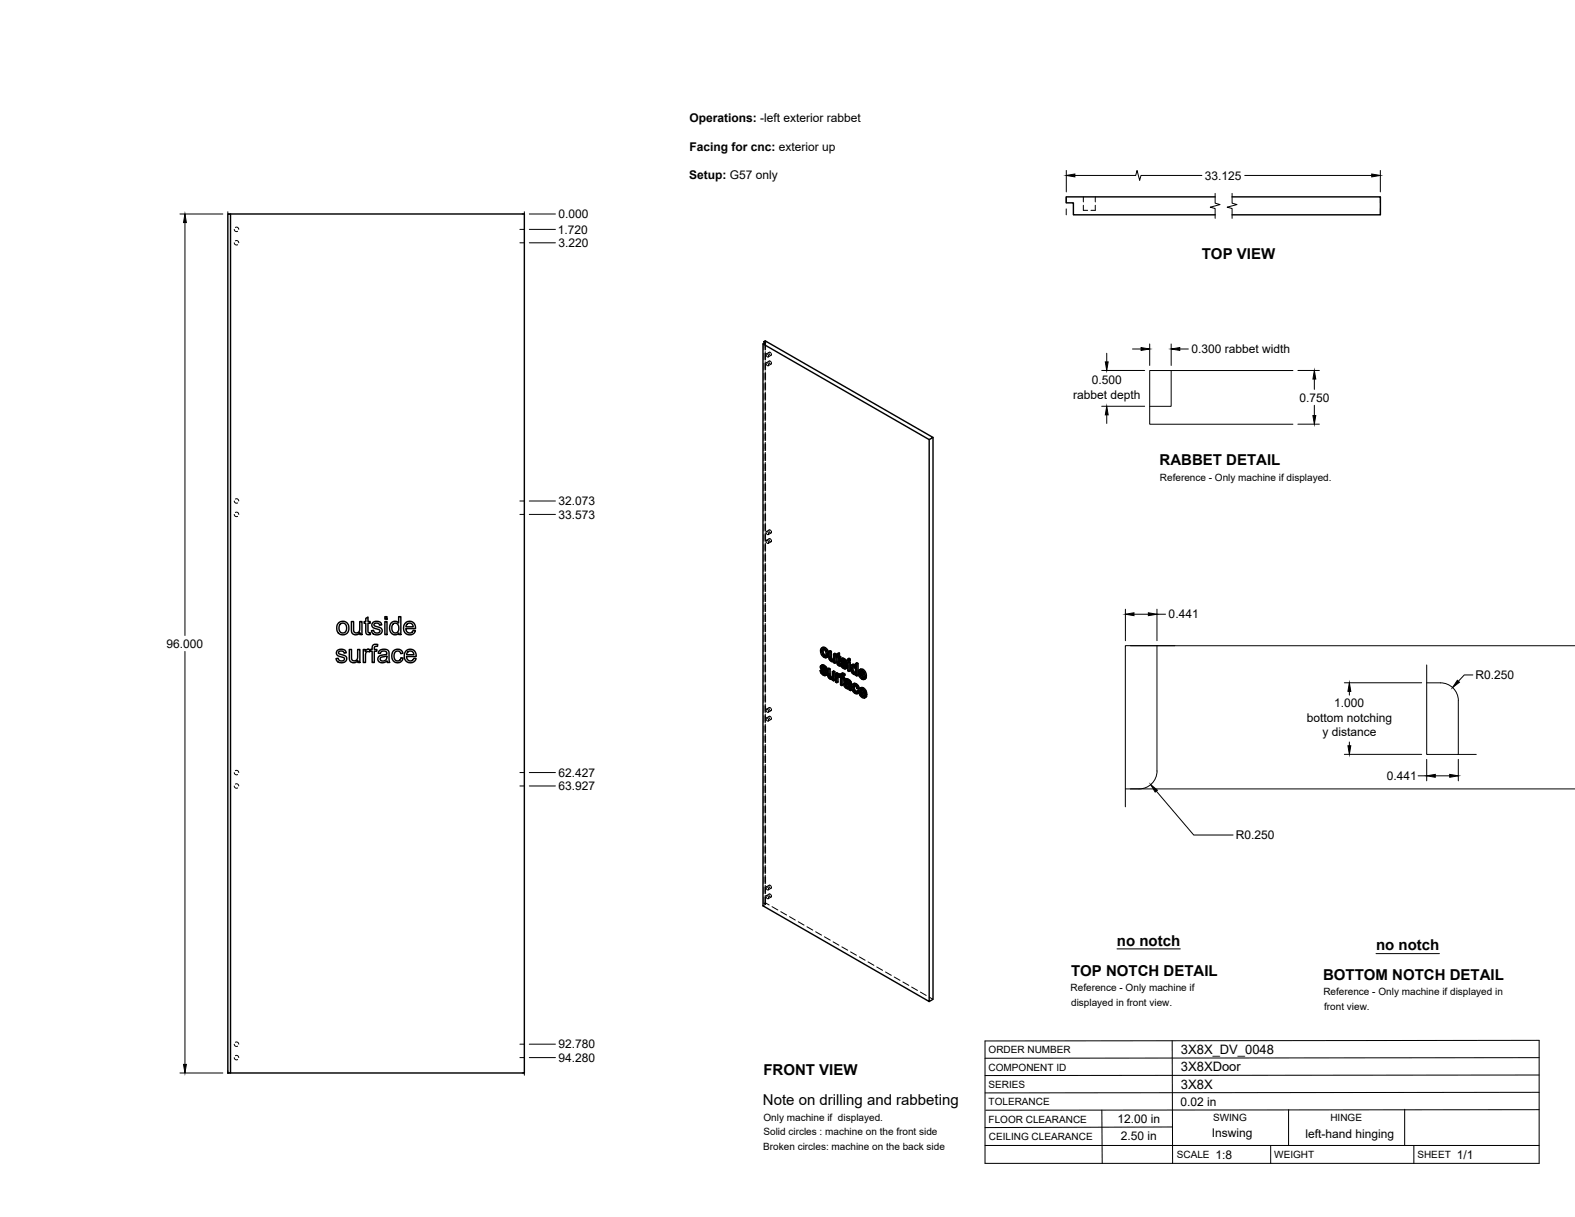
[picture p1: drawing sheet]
<svg xmlns="http://www.w3.org/2000/svg" width="559mm" height="432mm" viewBox="0 0 559 432" stroke-linecap="round" stroke-linejoin="round" font-family="sans-serif">
<!-- layer: Hidden -->
<g fill="none" stroke="#000" stroke-width=".35">
<path d="M384.4 72.8v1.8h1.5M384.4 69.9v1.7M388.6 72.8v1.8h-1.5M388.6 69.9v1.7M83.1 86.1l.4 .7h.8M83.1 81.4l.4 .7h.8M83.5 85.4h.7l.5 .7M83.5 80.7l.7-.1 .5 .8M271.1 121.8v2.4M271.1 125.3v2.4M271.1 128.9v2.4M271.1 132.5v2.4"/>
<path d="M271.1 136.1v2.4M271.1 139.6v2.4M271.5 120.9v2.7M271.5 124.8v2.4M271.5 128.4v2.3M271.5 131.9v2.4M271.5 135.5v2.4M271.5 139.1v2.4M271.6 121.5v2.7M271.6 125.3v2.4M271.6 128.9v2.4M271.6 132.5v2.4"/>
<path d="M271.6 136.1v2.4M271.6 139.6v2.4M271.8 125.6a.55 .55 0 0 1 .8 .3 .55 .55 0 0 1-.3 .7l-.4-.4zM271.9 128.7a.56 .56 0 0 1 .7 .3 .56 .56 0 0 1-.3 .8l-.5-.7zM272.9 128.2a.58 .58 0 0 1 .7 .3 .58 .58 0 0 1-.3 .7l-.4-.4zM272.9 125a.6 .6 0 0 1 .7 .4 .6 .6 0 0 1-.3 .7l-.4-.5zM272.9 128.1l-1 .6M272.9 125l-1 .6M273.6 129.2l-1 .6M273.6 126.1l-1 .6M271.1 143.2v2.4M271.1 146.8v2.4"/>
<path d="M271.1 150.3v2.4M271.1 153.9v2.4M271.1 157.5v2.4M271.5 142.6v2.4M271.5 146.2v2.4M271.5 149.8v2.4M271.5 153.4v2.3M271.5 156.9v2.4M271.6 143.2v2.4M271.6 146.8v2.4M271.6 150.3v2.4M271.6 153.9v2.4"/>
<path d="M271.6 157.5v2.4M83.1 177.8l.4 .6h.8M83.5 177.1l.7-.1 .5 .8M271.1 161.1v2.3M271.1 164.6v2.4M271.1 168.2v2.4M271.1 171.8v2.4M271.1 175.3v2.4M271.1 178.9v2.4M271.5 160.5v2.4M271.5 164.1v2.4M271.5 167.6v2.4"/>
<path d="M271.5 171.2v2.4M271.5 174.8v2.4M271.5 178.4v2.3M271.6 161.1v2.3M271.6 164.6v2.4M271.6 168.2v2.4M271.6 171.8v2.4M271.6 175.3v2.4M271.6 178.9v2.4M83.1 182.5l.4 .7h.8M83.5 181.8h.7l.5 .7M271.1 182.5v2.4"/>
<path d="M271.1 186.1v2.3M271.1 189.7v2.3M271.1 193.2v2.4M271.1 196.8v2.4M271.5 181.9v2.4M271.5 185.5v2.4M271.5 189.1v2.4M271.5 192.6v2.4M271.5 196.2v2.4M271.5 199.8v2.4M271.6 182.5v2.4M271.6 186.1v2.3"/>
<path d="M271.6 189.7v2.3M271.6 193.2v2.4M271.6 196.8v2.4M271.8 188.7a.55 .55 0 0 1 .8 .2 .55 .55 0 0 1-.3 .8l-.4-.4zM271.9 191.7a.56 .56 0 0 1 .7 .4 .56 .56 0 0 1-.3 .7l-.5-.6zM272.9 191.1a.6 .6 0 0 1 .7 .4 .6 .6 0 0 1-.3 .7l-.4-.4zM272.9 188a.6 .6 0 0 1 .7 .4 .6 .6 0 0 1-.3 .7l-.4-.4zM272.9 191.1l-1 .6M272.9 188l-1 .6M273.6 192.2l-1 .6M273.6 189.1l-1 .6M271.1 200.4v2.3"/>
<path d="M271.1 203.9v2.4M271.1 207.5v2.4M271.1 211.1v2.4M271.1 214.7v2.3M271.1 218.2v2.4M271.5 203.4v2.3M271.5 206.9v2.4M271.5 210.5v2.4M271.5 214.1v2.4M271.5 217.7v2.3M271.6 200.4v2.3M271.6 203.9v2.4"/>
<path d="M271.6 207.5v2.4M271.6 211.1v2.4M271.6 214.7v2.3M271.6 218.2v2.4M271.1 221.8v2.4M271.1 225.4v2.4M271.1 228.9v2.4M271.1 232.5v2.4M271.1 236.1v2.4M271.1 239.6v2.4M271.5 221.2v2.4M271.5 224.8v2.4"/>
<path d="M271.5 228.4v2.3M271.5 231.9v2.4M271.5 235.5v2.4M271.5 239.1v2.4M271.6 221.8v2.4M271.6 225.4v2.4M271.6 228.9v2.4M271.6 232.5v2.4M271.6 236.1v2.4M271.6 239.6v2.4M291.4 237.7l.4 .9M291.5 236.4l-.5 .3"/>
<path d="M291.6 236.1l-.5 .2M291.6 230.7l-.5 .2M291.6 237.7l.3 .3M291.6 236.9l-.5 .2M291.7 235.9l-.2 .8 .7 .9a1.13 1.13 0 0 1 .9 1.3h-.4l.4-.2M291.8 238.6l.9 .8h.6M291.8 238.6l-.5 .2M291.9 237.8l-.1 .1M291.9 237.3l-.5 .3M291.9 232l.9 .9 .9 .1M291.9 232l-.4 .3M291.9 236.6l-.1 .1"/>
<path d="M292 229.7l-.4 .8 .3 1.5M292.1 236.4l-.6 .3M292.2 230.2l-.1 .2M292.2 230.2l.8 .2 .5 .9v.9l-.5 .4M292.2 230.2l-.4 .2M292.5 236.5l-.5 .2a.33 .33 0 0 1 .2-.4 .33 .33 0 0 1 .4 .3l.5 .7 .4 .2M292.5 239.3l-.4 .2M292.6 237.4l.3 .3M292.8 230.2l-.5 .3M292.8 232.9l-.5 .3M292.9 236.9l-.5 .2M293 239l-.4 .2"/>
<path d="M293 238.4l-.5 .2M293.1 237.3l-.5 .3M293.1 239.5l-.5 .2M293.3 232.5l-.4 .3M293.3 230.8l-.4 .3M293.4 233.1l-.4 .3M293.6 231.8l-.5 .3M294.1 237.1l.2 2.9 .8 .7 .7-.1v.5l.4 .2M294.1 239.5l-.4 .2M294.3 239.9l-.5 .3M294.5 230.9v2.3l.3 .6 .7 .7 .7-.1v.4l.4 .3M294.5 233.2l-.4 .3"/>
<path d="M294.7 233.7l-.5 .2M295 234.1l-.5 .3M295.4 234.4l-.4 .3M295.8 238.1v1.9l-.2 .4h-.3M296 234.1l-.4 .3M296.1 234l-.5 .3 .3-.2M296.2 231.8v2l-.5 .3M296.2 234.4l-.4 .3 .3-.2M296.2 234.8l-.4 .3M296.9 238.7v3l.4 .3M297.1 232.3l-.2 .1M297.3 239.4l-.5 .2"/>
<path d="M297.4 231.8v.7l-.3-.2v.4l.3 .2 .1 2.4 .8 .8-.2-.6M297.4 232.5l-.8 .5v-.4M297.4 232.9l-.5 .3M297.4 239.8l-.1 .1M297.5 235.3l-.5 .2M297.5 239.2l-.2 .1M297.5 239.7l-.4 .2M297.6 239.6l-.5 .3M297.6 235.6l-.4 .3M297.8 239.7l-.4 .3 .3-.4 .5 .4 .1-.3 .4 .4v2.6l.4 .3M297.8 233.2l-.4 .2M298 235.9l-.4 .3"/>
<path d="M298.3 233.4l-.5-.2v.5M298.3 239.6l-.5 .2M298.3 239.5h-.1M298.3 239.9l-.5 .3 .4-.2M298.3 239.7l-.5 .2M298.3 235.6l-.2 .1M298.3 236.1h-.1M298.5 235.3l.4 .9M298.6 234l-.4 .3M298.7 239.7l-.5 .3M298.7 233.7l-.5 .2M298.7 235.4l.3 .2"/>
<path d="M298.7 234.5l-.4 .2M298.7 239l-.4 .2M298.8 233.6l-.2 .7 .7 .9a1.13 1.13 0 0 1 .9 1.3h-.4l.4-.2M298.9 238.8l-.2 .9-.5-.2M298.9 236.2l.8 .7 .8 .1M298.9 236.2l-.5 .3M299 235.5h-.1M299 234.9l-.5 .3M299 234.2l-.1 .1M299.1 234.3a.33 .33 0 0 1 .2-.4 .33 .33 0 0 1 .4 .3l.5 .8 .4 .1M299.1 234l-.4 .3M299.2 234l-.5 .3"/>
<path d="M299.2 239.4l-.5 .2M299.5 239.5l-.5 .2M299.6 234.1l-.5 .3M299.7 236.9l-.5 .3M299.7 235l.3 .4M299.7 239.6l-.5-.2-.1 .4M300 234.5l-.4 .3M300.1 236.6l-.4 .2 .4-.2M300.1 236l-.4 .2M300.2 235l-.5 .2M300.2 237.1l-.5 .2M301.2 234.7v3l.5 .3"/>
<path d="M301.2 233.6v.6l.5 .2M301.2 237.7l-.4 .3M301.2 234.2l-.4 .2M302.2 236.8l-.5 .2M302.3 236l-.4 .3M302.3 237.7l-.4 .2M302.5 235.8l-.3 .7v.8a1.46 1.46 0 0 0 1.8 1.7v.3l.4 .3M302.7 238.5l-.4 .2M302.8 236.3l-.1 .2M302.8 236.3h.6l.6 1v1.1l-.5 .3M302.8 236.3l-.3 .2M302.9 236.2l-.5 .3"/>
<path d="M303.3 239l-.4 .2M303.3 236.3l-.4 .2M303.7 236.2l-.1 .1M303.8 236.9l-.4 .2M303.8 238.6l-.4 .3M304 235.2v1.5l-.4-.7M304 236.7l-.4 .2M304 239.3l-.4 .3M304 239l-.4 .2 .3-.1M304 237.9l-.4 .2M305 238.4l-.5 .3M305.3 239.7l-.4 .3"/>
<path d="M305.3 237.4l-.3 .9 .3 1.4 1 1 .8 .1M305.4 238.8l-.4 .2M305.5 239.4l-.1-.6 2 1.1M305.7 237.9l-.2 .2M305.7 237.9l.8 .3 .4 1-.6-.3M305.7 237.9l-.5 .2M306.2 237.9l-.4 .3M306.7 238.5l-.4 .3M306.9 239.2l-.4 .3M271.1 243.2v2.4M271.1 246.8v2.4M271.1 250.4v2.4"/>
<path d="M271.1 253.9v2.4M271.1 257.5v2.4M271.5 242.7v2.3M271.5 246.2v2.4M271.5 249.8v2.4M271.5 253.4v2.4M271.5 256.9v2.4M271.6 243.2v2.4M271.6 246.8v2.4M271.6 250.4v2.4M271.6 253.9v2.4M271.6 257.5v2.4"/>
<path d="M271.9 254.8a.56 .56 0 0 1 .7 .3 .56 .56 0 0 1-.3 .7l-.5-.6zM271.9 251.7a.56 .56 0 0 1 .7 .3 .56 .56 0 0 1-.3 .7l-.5-.6zM272.9 254.2a.6 .6 0 0 1 .7 .3 .6 .6 0 0 1-.3 .8l-.4-.5zM272.9 251.1a.6 .6 0 0 1 .7 .3 .6 .6 0 0 1-.3 .8l-.4-.5zM272.9 254.1l-1 .6M272.9 251l-1 .6M273.6 255.2l-1 .6M273.6 252.1l-1 .6M294.6 240.3l-.5 .3M295 240.7l-.5 .2M295.4 240.4l-.2 .1M295.6 240.3l-.5 .3"/>
<path d="M295.7 240.2l-.4 .3M295.8 240.6l-.4 .3 .3-.1M295.8 241.1l-.4 .2M296.9 241.7l-.5 .3M298.7 242.7l-.5 .3M298.7 240.1l-.5 .3M299.1 240.4l-.4 .2M299.6 240.7l-.5-.3v.5M299.8 242.6l-.4 .3M299.9 241.3l-.5 .3M299.9 242.3l-.5 .2M300 242.1l-.2 .7 .2 .6 .8 .7h.9l.1 .4"/>
<path d="M300 243.4l-.4 .2M300.1 240.9l-.5 .3M300.1 240.9l-.2 .4 .4 .3a.81 .81 0 0 1 1-.1 .81 .81 0 0 1 .3 .9h-.4M300.3 242.9l.2-.3a.86 .86 0 0 1 1.1 1l-.5 .2M300.3 242.9h-.1M300.5 242.6l-.5 .3 .4-.2M300.5 241.3l-.4 .3M300.7 244l-.5 .2M301 241.4l-.5 .3M301.2 244.2l-.5 .2M301.3 243.8l-.2 .1M301.4 243.7l-.4 .3"/>
<path d="M301.5 241.9l-.4 .2M301.6 243.6l-.5 .2M301.6 242.9l-.4 .3M301.6 242.5l-.4 .3M301.6 242.4l-.4 .3M301.7 244.1l-.5 .2M301.8 244.5l.4 .3M301.8 244.5l-.5 .3M302.6 243.5l-.4 .3M302.8 242.7l-.5 .3M302.9 244.9l-.4 .2M303 242.5l-.4 1 .3 1.4 .9 .9 .7 .1"/>
<path d="M303.1 243.2l.3-.2 .4 .1 .6 .9 .4 .2M303.3 243l-.5 .3M303.8 245.8l-.4 .2M303.8 243.1l-.4 .2M304 245.4h.2M304.2 243.4l-.4 .3M304.2 245.4l-.4 .3M304.4 244l-.4 .3M304.5 245l-.3 .4M304.7 245.1l.2 .2-.2 .4M304.9 245.3l-.2 .1M305.1 245l-.4 .2"/>
<path d="M305.5 244l-.4 .8 .4 1.5 1 1 .7 .1M305.5 246.3l-.5 .3M305.6 245.3l-.5 .3M305.7 245.9l-.1-.6 1.9 1.2M305.8 244.4l-.2 .3M305.8 244.4l.8 .3 .4 1.1-.5-.4M305.8 244.4l-.4 .3M306.3 244.5l-.4 .3M306.4 247.2l-.5 .3M306.4 240.3h.2M306.6 246.9h.2M306.6 240.3l-.3 .2"/>
<path d="M306.7 240.3l-.9 .6M306.8 246.9l-.4 .2M306.9 245.1l-.5 .3M306.9 240l-.1 .1M307 240.9l-.5 .2M307 240.1l-.4 .2M307 245.8l-.4 .2M307 246.6v.1M307.1 247.4l-.4 .3M307.1 246.7l-.3 .2M83.1 278.9l.4 .7h.8M83.1 274.1l.4 .7h.8"/>
<path d="M83.5 278.2h.7l.5 .7M83.5 273.4h.7l.5 .7M271.1 261.1v2.4M271.1 264.6v2.4M271.1 268.2v2.4M271.1 271.8v2.4M271.1 275.4v2.3M271.1 278.9v2.4M271.5 260.5v2.4M271.5 264.1v2.4M271.5 267.7v2.3M271.5 271.2v2.4"/>
<path d="M271.5 274.8v2.4M271.5 278.4v2.4M271.6 261.1v2.4M271.6 264.6v2.4M271.6 268.2v2.4M271.6 271.8v2.4M271.6 275.4v2.3M271.6 278.9v2.4M271.1 282.5v2.4M271.1 286.1v2.4M271.1 289.7v2.3M271.1 293.2v2.4"/>
<path d="M271.1 296.8v2.4M271.5 281.9v2.4M271.5 285.5v2.4M271.5 289.1v2.4M271.5 292.7v2.3M271.5 296.2v2.4M271.5 299.8v2.4M271.6 282.5v2.4M271.6 286.1v2.4M271.6 289.7v2.3M271.6 293.2v2.4M271.6 296.8v2.4"/>
<path d="M271.1 300.4v2.4M271.1 304v2.3M271.1 307.5v2.4M271.1 311.1v2.4M271.1 314.7v2.4M271.1 318.2v2.4M271.5 303.4v2.4M271.5 307v2.3M271.5 310.5v2.4M271.5 314.1v2.4M271.5 317.7v2.6M271.6 300.4v2.4"/>
<path d="M271.6 304v2.3M271.6 307.5v2.4M271.6 311.1v2.4M271.6 314.7v2.4M271.6 318.2v2.7M271.8 314.7a.55 .55 0 0 1 .8 .3 .55 .55 0 0 1-.3 .7l-.4-.4zM271.9 317.8a.56 .56 0 0 1 .7 .3 .56 .56 0 0 1-.3 .8l-.5-.7zM272.9 317.2a.6 .6 0 0 1 .7 .4 .6 .6 0 0 1-.3 .7l-.4-.4zM272.9 314.1a.6 .6 0 0 1 .7 .4 .6 .6 0 0 1-.3 .7l-.4-.5zM272.9 317.2l-1 .6M272.9 314.1l-1 .5M273.6 318.3l-1 .6"/>
<path d="M273.6 315.2l-1 .5M271.1 320.6l.5 .3M271.5 320.3l-.4 .3M271.5 320.3l1.4 .8M271.6 320.9l-.9 .5M273.9 321.7l2.1 1.2M277 323.5l2.1 1.2M280.1 325.2l2.1 1.3M283.2 327l2.1 1.2M286.3 328.8l2.1 1.2M289.4 330.6l2.1 1.2M292.5 332.4l2.1 1.2"/>
<path d="M295.6 334.2l2 1.2M298.7 336l2.1 1.1M301.8 337.7l2 1.2M304.9 339.5l2 1.2M308 341.3l2 1.2M311.1 343.1l2 1.2M314.2 344.9l2 1.2M317.3 346.6l2 1.2M320.4 348.4l2 1.2M323.4 350.2l2.1 1.2M326.6 352l2 1.2M329.6 353.8l1.4 .8"/>
<path d="M83.1 375.3l.4 .6h.8M83.1 370.5l.4 .7h.8M83.5 374.6l.7-.1 .5 .7M83.5 369.8h.7l.5 .7"/>
</g>
<!-- layer: Visible -->
<g fill="none" stroke="#000" stroke-width=".51">
<path d="M80.8 75.9h1v304.8h-1zM81.8 75.9h104.2v304.8h-104.2M431.1 69.9h-52.8v2.1h2.5v4.2h50.3M437.1 69.9h52.7v6.3h-52.7M271.1 121.2l.5 .3-.9 .5v199.4l59 33.9v-199.3M271.1 121.2l.4-.3 59.5 34.3-1.3 .8-59-34M271.1 121.2v.6M331 155.2v199.4l-1.3 .7M129.8 219.4l.8-.5v1.6h.7v.6h-.7v2.9l.2 .5h.5l.1 .6a1.14 1.14 0 0 1-1.3-.1 1.14 1.14 0 0 1-.3-1.2v-2.7h-.6v-.6h.6zM136.5 218.8h.8v.9h-.8zM119.6 230.9l.9-.5a1.7 1.7 0 0 1 2.4 1.2l-.8 .1a.96 .96 0 0 0-1-.8 .96 .96 0 0 0-.9 1l1 .4a1.55 1.55 0 0 1 1.8 1.8 2.03 2.03 0 0 1-2 1.1 2.03 2.03 0 0 1-1.8-1.5l.8-.1a1.08 1.08 0 0 0 1.1 1 1.08 1.08 0 0 0 1-1.1l-.4-.3a2.24 2.24 0 0 1-2.3-1.3zM120.2 220.9l.7-.4a2.33 2.33 0 0 1 2.9 2.8 2.33 2.33 0 0 1-3.7 1.3l-.6-1.3a2.56 2.56 0 0 1 .7-2.4z"/>
<path d="M120.6 221.5l.7-.4a1.73 1.73 0 0 1 1.7 1.8 1.73 1.73 0 0 1-1.7 1.7l-.3-.2a2.24 2.24 0 0 1-.4-2.9zM123.9 230.4h.8v2.6a1.15 1.15 0 0 0 1.2 1.5 1.15 1.15 0 0 0 1-1.6v-2.5h.8v4.7h-.7v-.7a1.65 1.65 0 0 1-2 .7 1.65 1.65 0 0 1-1.1-1.8zM124.7 220.5h.8v2.6a1.15 1.15 0 0 0 1.1 1.5 1.15 1.15 0 0 0 1-1.6v-2.5h.8v4.6h-.7v-.6a1.65 1.65 0 0 1-1.9 .7 1.65 1.65 0 0 1-1.1-1.8zM128.9 230.4h.7v.7a1.11 1.11 0 0 1 1.7-.5l.7-.2v-.4a1.31 1.31 0 0 1 .6-1.3 1.31 1.31 0 0 1 1.4 0l-.1 .6a.74 .74 0 0 0-1.1 .7v.4h.9v.7h-.9v4h-.8v-4h-.7v-.4l-.2 .6a.84 .84 0 0 0-.9-.1 .84 .84 0 0 0-.5 .8v3.1h-.8zM132.3 220.9l.8-.4a1.7 1.7 0 0 1 2.3 1.2l-.7 .1a.96 .96 0 0 0-1-.8 .96 .96 0 0 0-.9 .9l.6 .4a1.95 1.95 0 0 1 2.2 1.3 1.95 1.95 0 0 1-1.8 1.6 1.95 1.95 0 0 1-2-1.4l.7-.2a1.1 1.1 0 0 0 1.2 1 1.1 1.1 0 0 0 1-1l-.4-.3a2.21 2.21 0 0 1-2.4-1.3zM134.5 231a2.2 2.2 0 0 1 3.5 .4l.3 3.7h-.8l-.2-.6a1.76 1.76 0 0 1-1.9 .7 1.76 1.76 0 0 1-1.3-1.6v-.2a1.71 1.71 0 0 1 1.7-1l.4-.1a.72 .72 0 0 0 1-.6 .72 .72 0 0 0-.9-.7l-1 .2-.4 .7-.7-.1zM135 233.4l2.2-.7a1.3 1.3 0 0 1-.6 1.7 1.3 1.3 0 0 1-1.7-.6zM136.5 220.5h.8v4.6h-.8zM138.8 221a1.73 1.73 0 0 1 2.6 .1v-2.3h.8v6.3h-.7v-.5l-.6 .5a2.23 2.23 0 0 1-2.4-.8 2.23 2.23 0 0 1-.2-2.4zM139.6 231a1.95 1.95 0 0 1 1.9-.7 1.95 1.95 0 0 1 1.4 1.5l-.7 .1a1.29 1.29 0 0 0-1.7-.7 1.29 1.29 0 0 0-.7 1.7l.1 .7a1.18 1.18 0 0 0 1.3 .9 1.18 1.18 0 0 0 1-1.1l.8 .1-.3 .9a2.16 2.16 0 0 1-2.9 .4 2.16 2.16 0 0 1-.7-2.9zM139.6 221.3l.2-.1a1.78 1.78 0 0 1 1.7 1.1 1.78 1.78 0 0 1-.4 2l-.4 .2a1.78 1.78 0 0 1-1.7-1.2 1.78 1.78 0 0 1 .6-2zM143.8 221.1a2.14 2.14 0 0 1 2.5-.4 2.14 2.14 0 0 1 1.1 2.3h-3.4l.1 .7a1.29 1.29 0 0 0 1.3 .9 1.29 1.29 0 0 0 1.2-.9l.8 .1a2.25 2.25 0 0 1-3.1 1.2 2.25 2.25 0 0 1-1-3.2z"/>
<path d="M144 231a2.15 2.15 0 0 1 2.6-.4 2.15 2.15 0 0 1 1.1 2.3h-3.5l.2 .7a1.3 1.3 0 0 0 1.2 .9 1.3 1.3 0 0 0 1.2-.9l.8 .1-.3 .6a2.32 2.32 0 0 1-3.2 .3 2.32 2.32 0 0 1-.4-3.2zM144.4 221.4l.7-.3 .8 .1 .5 .5 .2 .7h-2.6zM144.7 231.4l1.2-.4a1.23 1.23 0 0 1 .9 1.3h-2.5zM291 237.9l.7 1.4 .7 .4 .6-.1M291.3 236.2l.5-.3 .7 .2 .7 .6 .3 .8-.5 .3-.1-.6M291.6 231.2v-.4a.9 .9 0 0 1 1.1-.2 .9 .9 0 0 1 .4 1.1l-.2 1-.6 .1M291.6 237.7l-.6 .2 .4 .2M291.6 238.7l.5 .4 .4-.3M291.7 237.3l1 1 .5-.3M291.8 237.9l-.4 .2 .1 .4 .6-.1M291.8 235.9l-.6 .4-.1 .6 1.6 2.1M291.8 236.7l-.3 .3 .5-.2"/>
<path d="M291.8 232.2l.5 .6 .5-.3M291.9 238l.8 .9M292 236.7l.6 .7M292 236.3l.5 .4 .5-.2M292 230.9l-.4 .3v.5l.2 .5 .4-.3M292 236.8l1 1M292 236.8h-.5M292.1 235.9l-.8 .3M292.1 230.4l.1 1.4 .8 .8M292.1 237l-.4 .3-.2-.3M292.3 230.1l.9 .9 .5-.3M292.5 236.1l-.5 .2-.4-.1"/>
<path d="M292.5 236.7l.4 .5 .4-.2M292.7 239l-.2 .2-.4-.1M292.7 238.3l.3 .4 .5-.3M292.8 229.8l-.5 .3-.8-.2M292.9 237.7l.6 .7 .1 .7-.7 .6M293 238.7l.1 .5 .5-.3M293.1 239.2l-.1 .4 .5-.3M293.2 231l.4 1.3 .4-.3M293.4 233.1a1.55 1.55 0 0 1-2.1-1.3v-1.7l.9-.5 .7 .3 .8 .8 .3 1.2-.1 1-.7 .4M293.6 232.3l-.2 .8 .5-.2M294.1 231.1l.4 .3 .5-.3M294.1 237.6v2.2l.5-.2"/>
<path d="M294.1 239.8l.2 .4 .4-.2M294.5 231.4v2.2l.5-.3M294.5 233.6l.2 .4 .5-.3M294.5 237.3l-.4 .3-.5-.2M294.7 234l.3 .3 .5-.2M295 234.3l.4 .1M295.3 238.3l.5 .3 .4-.3M295.4 234.4l.2-.1zM295.7 234.1l-.7-.5v-2.5l-.5-.2-.4 .2 .1 2.6 .8 1h.8M295.7 232.1l.5 .2 .4-.2M295.8 238.6v3l.4-.3v-3l-.4-.2-.5 .2v1.9l-.3 .4 .2-.1M295.8 234.7v.4l.4 .2"/>
<path d="M295.8 234.7l-.2 .1M296.2 232.3v3l.4-.2v-3l-.4-.3-.5 .3v2.1M296.6 233l.3 .2 .2 2.6 .8 .5 .3-.2M296.9 232.4l-.3 .2 .3 .2v-.8l.9-.3v1.1l.5 .2v.4l-.5 .3v-.4M297.3 239.3v-.4l-.4-.2-.5 .3v3l.5 .2M297.3 239.9l-.3 .2-.1 .5 .4-.2M297.3 238.9l-.5 .3-.4-.2M297.4 240l-.1 2-.4 .2v-1.6M297.4 240l.5 .2M297.4 240l-.4 .1M297.4 232v1l.4-.2M297.4 233l.4 .3 .5-.3"/>
<path d="M297.4 239.5l.4 .3M297.6 239.1l-.8 .5v-.4M297.6 235.7l.2 .1M297.8 231.7l-.9 .3M297.8 239.8v.4M297.8 239.9l-.1 .4M297.8 235.8l.1 .5M297.9 239.2l.3 .3M297.9 239.2l-.8 .2M297.9 235.2l-.5 .3v-2.1l.4 .3 .1 1.5 .2 .3M297.9 235.4l-.5 .1M298.1 235.5l.7 1.4 .8 .4 .5-.1"/>
<path d="M298.1 235.5l-.6 .1M298.1 235.5h.1M298.1 235.7l-.3 .1M298.4 233.8l.6-.3 .8 .3 .8 1.3-.5 .3-.1-.6M298.4 239.1l.8-.3 .6 .4-.1 .4-.4 .3 .1-.4M298.6 234.5l.4-.2 1.1 1.1M298.7 235.4l-.6 .1 .4 .2M298.7 236.3l.5 .4 .5-.2M298.8 234.9l1 1 .5-.3M298.9 235.5l-.4 .2 .1 .5 .6-.2M298.9 234.3l-.3 .4 .5-.3M298.9 233.5l-.7 .4v.6l1.6 2.1"/>
<path d="M298.9 238.8l-.6 .3-.1 .9-.4-.2 .4-.3M299 239.2l.4 .3 .4-.3M299 235.6l.8 .9M299.1 234.3l.6 .7M299.1 239.8l.5 .5v.4l-.4 .2v-.4M299.1 234l.6 .4 .4-.3M299.2 236.7l.5 .1M299.2 233.5l-.8 .3M299.3 234.6l-.5 .3-.2-.2M299.3 239.9l-.6-.3v.6l.4-.2M299.4 238.9l-.4 .3-.5-.1M299.6 233.7l-.5 .3-.4-.2"/>
<path d="M299.7 234.4l.3 .4 .4-.2M299.8 236.6l-.1 .2M299.8 235.9l.3 .4 .5-.2M300 235.4l.5 .5 .2 .8-.7 .6M300.1 236.3l.1 .5 .5-.3M300.2 236.8l-.1 .4 .5-.3M300.8 235l.4 .2 .5-.2M300.8 233.8l.4 .3 .5-.3M301.2 234.7l.5 .3v3l-.5 .2v-3M301.2 234.7l-.4 .3v3l.4 .2M301.2 234.1v.6l.5-.3v-.6l-.5-.2-.4 .2v.6l.4 .3M302.1 236l.6-.3 .9 .3"/>
<path d="M302.4 238.3l.5 .5 .4-.2M302.4 236.5l.6 .1 .6 1-.1 1.1-.6 .1M302.5 236.5l-.3 .8M302.6 237l-.4 .3v.5l.2 .5 .5-.3M302.7 236.5l.1 1.4 .7 .8M302.7 235.7l-.4 .2a2 2 0 0 0 1.2 3.4l.1-.1M302.8 236.1l.5 .4M303.3 235.8l-.5 .3-.5-.2M303.6 239.2v.4l.4 .2M303.6 239.2l-.2 .1M304 235.7v4.1l.4-.2v-4.2l-.4-.2-.4 .2v1.5l-.3-.4 .3-.2M304.4 235.4l-.4 .3-.4-.3"/>
<path d="M305.2 239.9l.6 .6 .4-.2M305.5 238.4l-.5 .2 1.5 .9-.5-1.1a.51 .51 0 0 0-.6-.3 .51 .51 0 0 0-.4 .5M305.5 238.1v.3l.8 .5M305.5 239.4l.9 .9M305.7 239.7l-.5 .2-.2-.9 1.9 1.2M305.8 237.8l.8 .9 .4-.3M306.2 237.5l-.4 .3-.9-.1M306.6 238.7l.3 1.3 .5-.2M294.3 240.2l.3 .4 .5-.3M294.6 240.6h.4M295.3 240.4l-.7-.7-.1-2.4-.4-.2-.5 .3 .1 2.4 .7 1.1 .6 .2 .4-.2M295.4 240.9v.4l.4 .3"/>
<path d="M295.4 240.9l-.2 .1M297.8 240.2l.4 .2v2.6l.5 .2M298.7 240.2l.5 .3 .4-.2M299.1 240.9v2.1l-.4 .2v-2.6l.5 .3M299.7 241.1l1-.2 1.2 1 .3 2.9-.4 .2-.2-.4M299.9 242.9h.3a.74 .74 0 0 1 .8 .2 .74 .74 0 0 1 .1 .8l-.3 .1 .3-.1M300 243.5l.4 .4 .4-.3M300 242.8l-.2 .3M300.1 242.1l-.7 .6 .2 .9 .8 .7h.8l.1 .5 .5 .2M300.2 242.9l-.4 .2 .1 .3 .5-.1M300.3 242.9l.2 .5 .6 .4M300.3 241.6l-.4 .3a.8 .8 0 0 1 .9-.1 .8 .8 0 0 1 .4 .9l-1.2-.3"/>
<path d="M300.3 241.6h.1M300.4 243.9l.4 .1M300.4 242.1l-.7 .2M300.5 240.8l-1 .5-.1 .3 .5 .3M300.6 241.3l.6 .4 .4-.3M301.1 241l-.5 .3-.6-.2M301.2 242.4l-1.1-.3-.5 .3M301.2 241.7l.3 .4 .4-.2M301.5 242.1l.1 .4 .4-.2M301.6 242.5v2.1l.5-.3M302.5 242.8l.7-.4 .6 .2 .7 .7 .3 .9-.4 .2-.3-.9M302.6 244l.2 1 .5-.2"/>
<path d="M302.8 245l.6 .6 .4-.3M303.1 243.8l-.5 .2 .1-.4a.66 .66 0 0 1 .8-.4 .66 .66 0 0 1 .4 .8l.5 .4M303.1 243.2l.1 1.3 .8 .9M303.2 242.4l-.5 .3a2.09 2.09 0 0 0 .4 3.1l1 .3M303.4 242.9l.7 .6 .4-.2M303.8 242.6l-.4 .3-.7-.2M304 245.2l-.2 .5-.4-.1M304.7 245.4l-.6 .7 .6-.4M304.7 245.1l-.2-.1-.5 .2 .4 .3M305.4 246.5l.5 .6 .5-.3M305.6 244.9l-.4 .3 1.4 .8-.5-1.1a.51 .51 0 0 0-.6-.3 .51 .51 0 0 0-.3 .6M305.6 244.7v.2l.9 .5"/>
<path d="M305.7 245.9l.9 1M305.8 240.5l.4 .1M305.8 246.2l-.4 .3-.3-.9 2 1.1M305.9 244.3l.8 .9 .5-.2M305.9 247.1l.4 .1M306.3 244.1l-.4 .2-.9-.1M306.5 240.3l.4 .3 .5-.2M306.5 240.3l-.2 .2M306.6 246.8l.5 .4 .4-.3M306.6 246.8l-.2 .3M306.7 245.2l.4 1.4 .4-.3M306.8 240.1l-.3 .2"/>
<path d="M306.9 240l.5-.1v-.5l-.7-1.5-.9-.6-.9 .4-.4 1 .4 1.3 1.3 1.1h.4l.3-.5M307 246.7l-.4 .1M307 240.1l.3 .5-.7 .4M307.1 246.6l.4-.1v-.5l-.7-1.6-.9-.5-.9 .3-.3 1.2 .4 1.3 1.2 1 .6-.2 .2-.3M307.1 246.7l.4 .2-.7 .7"/>
</g>
<!-- layer: Reference -->
<g fill="none" stroke="#000" stroke-width=".35">
<path d="M80.8 75.1v.8h.8M186 75.1v.8h-.8M378.3 69.9v2.1M378.3 74.1v2.1M489.8 69.9v2.1M489.8 74.1v2.1M184.4 81.4h1.6M184.4 86.1h1.6M415.5 131.5v12.7h-7.6M458.7 131.5h-50.8v19h50.8M184.4 177.8h1.6M184.4 182.5h1.6"/>
<path d="M410.5 229.1v44.4a6.4 6.4 0 0 1-6.4 6.4h-4.8M416.9 229.1h-17.6v57.2M506.2 235.9v31.8h17.6M506.2 242.3a13 13 0 0 1 7.8 .7 6.3 6.3 0 0 1 3.4 5.6v19.1M184.4 274.1h1.6M184.4 278.9h1.6M80.8 379.9v.8h.8M184.4 375.2h1.6M184.4 370.5h1.6M185.2 380.7h.8v.8"/>
</g>
<!-- layer: Hidden Narrow -->
<path d="M292.5 237.9l-.4 .3M294.1 239l-.5 .2M294.5 232.7l-.4 .3M295.8 239.7l-.5 .2M296.2 233.4l-.5 .3M297.4 234.6l-.5 .3M298.7 239.4l-.5 .3M299.1 239.7h.1M299.7 235.5l-.5 .3M300.9 242.7l-.4 .3M301.6 243.1l-.4 .3" fill="none" stroke="#000" stroke-width=".35"/>
<!-- layer: Visible Narrow -->
<path d="M292.5 237.4l-.4 .2M294.5 239l-.4 .3M295 232.8l-.5 .2M297.8 234.9l-.4 .3M299.1 239.7l-.4 .3M299.7 235l-.5 .2M300.8 242.3l-.4 .2M302.1 242.8l-.5 .2M302.1 243.4l-.5 .3" fill="none" stroke="#000" stroke-width=".35"/>
<!-- layer: Titleblock -->
<g fill="none" stroke="#000" stroke-width=".36">
<path d="M349.5 369.3l196.6-.2v43.7h-196.6zM415.9 369.3l.1 43.5M546.1 375.3l-196.6 .2M390.9 393.9l.2 18.9M416 399.9l-66.5 .2M457.2 393.7v12.7M498.4 393.6v12.7M546.1 393.7l-196.3 .2M546.1 387.6l-196.6 .2M546.1 381.4l-196.6 .2M349.5 406.4h196.6M450.8 406.4v6.4"/>
<path d="M501.6 406.4v6.4"/>
</g>
<!-- layer: FD_Dimensions -->
<g fill="none" stroke="#000" stroke-width=".35">
<path d="M63.8 75.9h15.3M65.6 79v146.5M187.8 75.9h9.3M378.3 60.5v7.6M381.4 62.3h21.5l.5-1.8 .9 3.5 .5-1.7h21.6M441.6 62.3h45.1M489.7 60.5v7.6M187.8 81.4h9.3M187.8 86.1h9.3M390.9 131.4h15.2M392.7 125.3v3.1M401.8 123.8h3.1"/>
<path d="M407.9 122v7.7M415.5 122v7.7M418.6 123.8h3M460.5 131.4h7.6M466.3 134.5v3.7M390.9 144.1h15.2M392.7 147.2v3M460.5 150.5h7.6M466.3 143.8v3.6M187.8 177.8h9.3M187.8 182.5h9.3M399.3 216.2v11.1"/>
<path d="M402.3 217.9h5.1M410.5 216.2v11.1M410.5 217.9h3M65.6 231.1v146.6M401.1 229.1h157.7M522.6 239.5h-3.1l-2.1 2.2M477 242.3h27.4M478.7 245.3v1.3M187.8 274.1h9.3M187.8 278.9h9.3M401.1 279.9h157.7M477 267.7h27.4"/>
<path d="M478.7 263.3v1.3M503.1 275.3h3.1M506.2 269.4v7.7M509.2 275.3h5.1M517.4 269.4v7.7M410.3 280.7l13.2 15.6h14M187.8 370.5h9.3M187.8 375.2h9.3M63.8 380.7h15.3"/>
</g>
<g fill="#000" stroke="#000" stroke-width=".35">
<path d="M65.6 75.9l.5 3.1h-1zM378.3 62.3l3.1-.6v1.1zM486.7 61.7l3 .6-3 .5zM392.2 128.4h1l-.5 3zM404.9 123.3l3 .5-3 .5zM415.5 123.8l3.1-.5v1zM466.3 131.4l.5 3.1h-1zM392.7 144.1l.5 3.1h-1zM465.8 147.4h1l-.5 3.1zM399.3 217.9l3-.5v1zM407.4 217.4l3.1 .5-3.1 .5zM478.7 242.3l.6 3h-1.1z"/>
<path d="M517.1 241.4l.7 .7-2.4 1.8zM478.2 264.6h1.1l-.6 3.1zM506.2 275.3l3-.5v1zM514.3 274.8l3.1 .5-3.1 .5zM408.3 278.4l2.3 2-.7 .6zM65.1 377.7h1l-.5 3z"/>
</g>
<!-- layer: Break Lines -->
<path d="M431.1 68.6v3.5l1.8 .5-3.5 .9 1.7 .5v3.5M437.1 68.6v3.5l1.8 .5-3.5 .9 1.7 .5v3.5" fill="none" stroke="#000" stroke-width=".35"/>
<!-- layer: Notes -->
<path d="M396.3 336.7h22.5M488.2 338.3h22.5" fill="none" stroke="#000" stroke-width=".35"/>
<g font-size="5.3">
<text x="426.4" y="92.1">TOP VIEW</text>
<text x="411.4" y="165.1">RABBET DETAIL</text>
<text x="396.3" y="335.5">no notch</text>
<text x="488.2" y="337.2">no notch</text>
<text x="380" y="346.1">TOP NOTCH DETAIL</text>
<text x="469.4" y="347.5">BOTTOM NOTCH DETAIL</text>
<text x="270.9" y="381.4">FRONT VIEW</text>
<text x="270.7" y="392.2">Note on drilling and rabbeting</text>
</g>
<g font-size="4.6">
<text x="419" y="373.8">3X8X_DV_0048</text>
<text x="419" y="380.1">3X8XDoor</text>
<text x="419" y="386.2">3X8X</text>
</g>
<g font-size="4.3">
<text x="244.6" y="43.2">Operations: -left exterior rabbet</text>
<text x="244.6" y="53.4">Facing for cnc: exterior up</text>
<text x="244.5" y="63.6">Setup: G57 only</text>
<text x="427.5" y="63.7">33.125</text>
<text x="198.1" y="77.4">0.000</text>
<text x="197.9" y="82.9">1.720</text>
<text x="198.1" y="87.7">3.220</text>
<text x="422.7" y="125.3">0.300 rabbet width</text>
<text x="387.3" y="136.4">0.500</text>
<text x="380.7" y="141.5">rabbet depth</text>
<text x="461" y="142.5">0.750</text>
<text x="198.1" y="179.2">32.073</text>
<text x="198.1" y="184">33.573</text>
<text x="414.6" y="219.4">0.441</text>
<text x="59.1" y="229.8">96.000</text>
<text x="523.5" y="241">R0.250</text>
<text x="473.3" y="251">1.000</text>
<text x="463.6" y="256">bottom notching</text>
<text x="469.2" y="261.1">y distance</text>
<text x="198.2" y="275.6">62.427</text>
<text x="198.2" y="280.4">63.927</text>
<text x="492" y="276.8">0.441</text>
<text x="438.4" y="297.8">R0.250</text>
<text x="198.1" y="372">92.780</text>
<text x="198.1" y="376.7">94.280</text>
<text x="418.8" y="392.4">0.02 in</text>
<text x="396.5" y="398.3">12.00 in</text>
<text x="397.7" y="404.3">2.50 in</text>
<text x="430" y="403.6">Inswing</text>
<text x="463.1" y="403.8">left-hand hinging</text>
<text x="431.3" y="411.1">1:8</text>
<text x="516.9" y="411.1">1/1</text>
</g>
<g font-size="3.5">
<text x="411.5" y="170.7">Reference - Only machine if displayed.</text>
<text x="379.9" y="351.7">Reference - Only machine if</text>
<text x="469.5" y="353.1">Reference - Only machine if displayed in</text>
<text x="380" y="356.8">displayed in front view.</text>
<text x="469.8" y="358.2">front view.</text>
<text x="350.8" y="373.6">ORDER NUMBER</text>
<text x="350.8" y="379.9">COMPONENT ID</text>
<text x="350.8" y="386.1">SERIES</text>
<text x="350.8" y="392.2">TOLERANCE</text>
<text x="270.9" y="397.7">Only machine if displayed.</text>
<text x="350.8" y="398.4">FLOOR CLEARANCE</text>
<text x="430.4" y="397.8">SWING</text>
<text x="472" y="397.7">HINGE</text>
<text x="270.8" y="407.9">Broken circles: machine on the back side</text>
<text x="270.9" y="402.8">Solid circles : machine on the front side</text>
<text x="350.8" y="404.4">CEILING CLEARANCE</text>
<text x="417.5" y="410.9">SCALE</text>
<text x="452.1" y="410.9">WEIGHT</text>
<text x="502.9" y="410.9">SHEET</text>
</g>
</svg>
